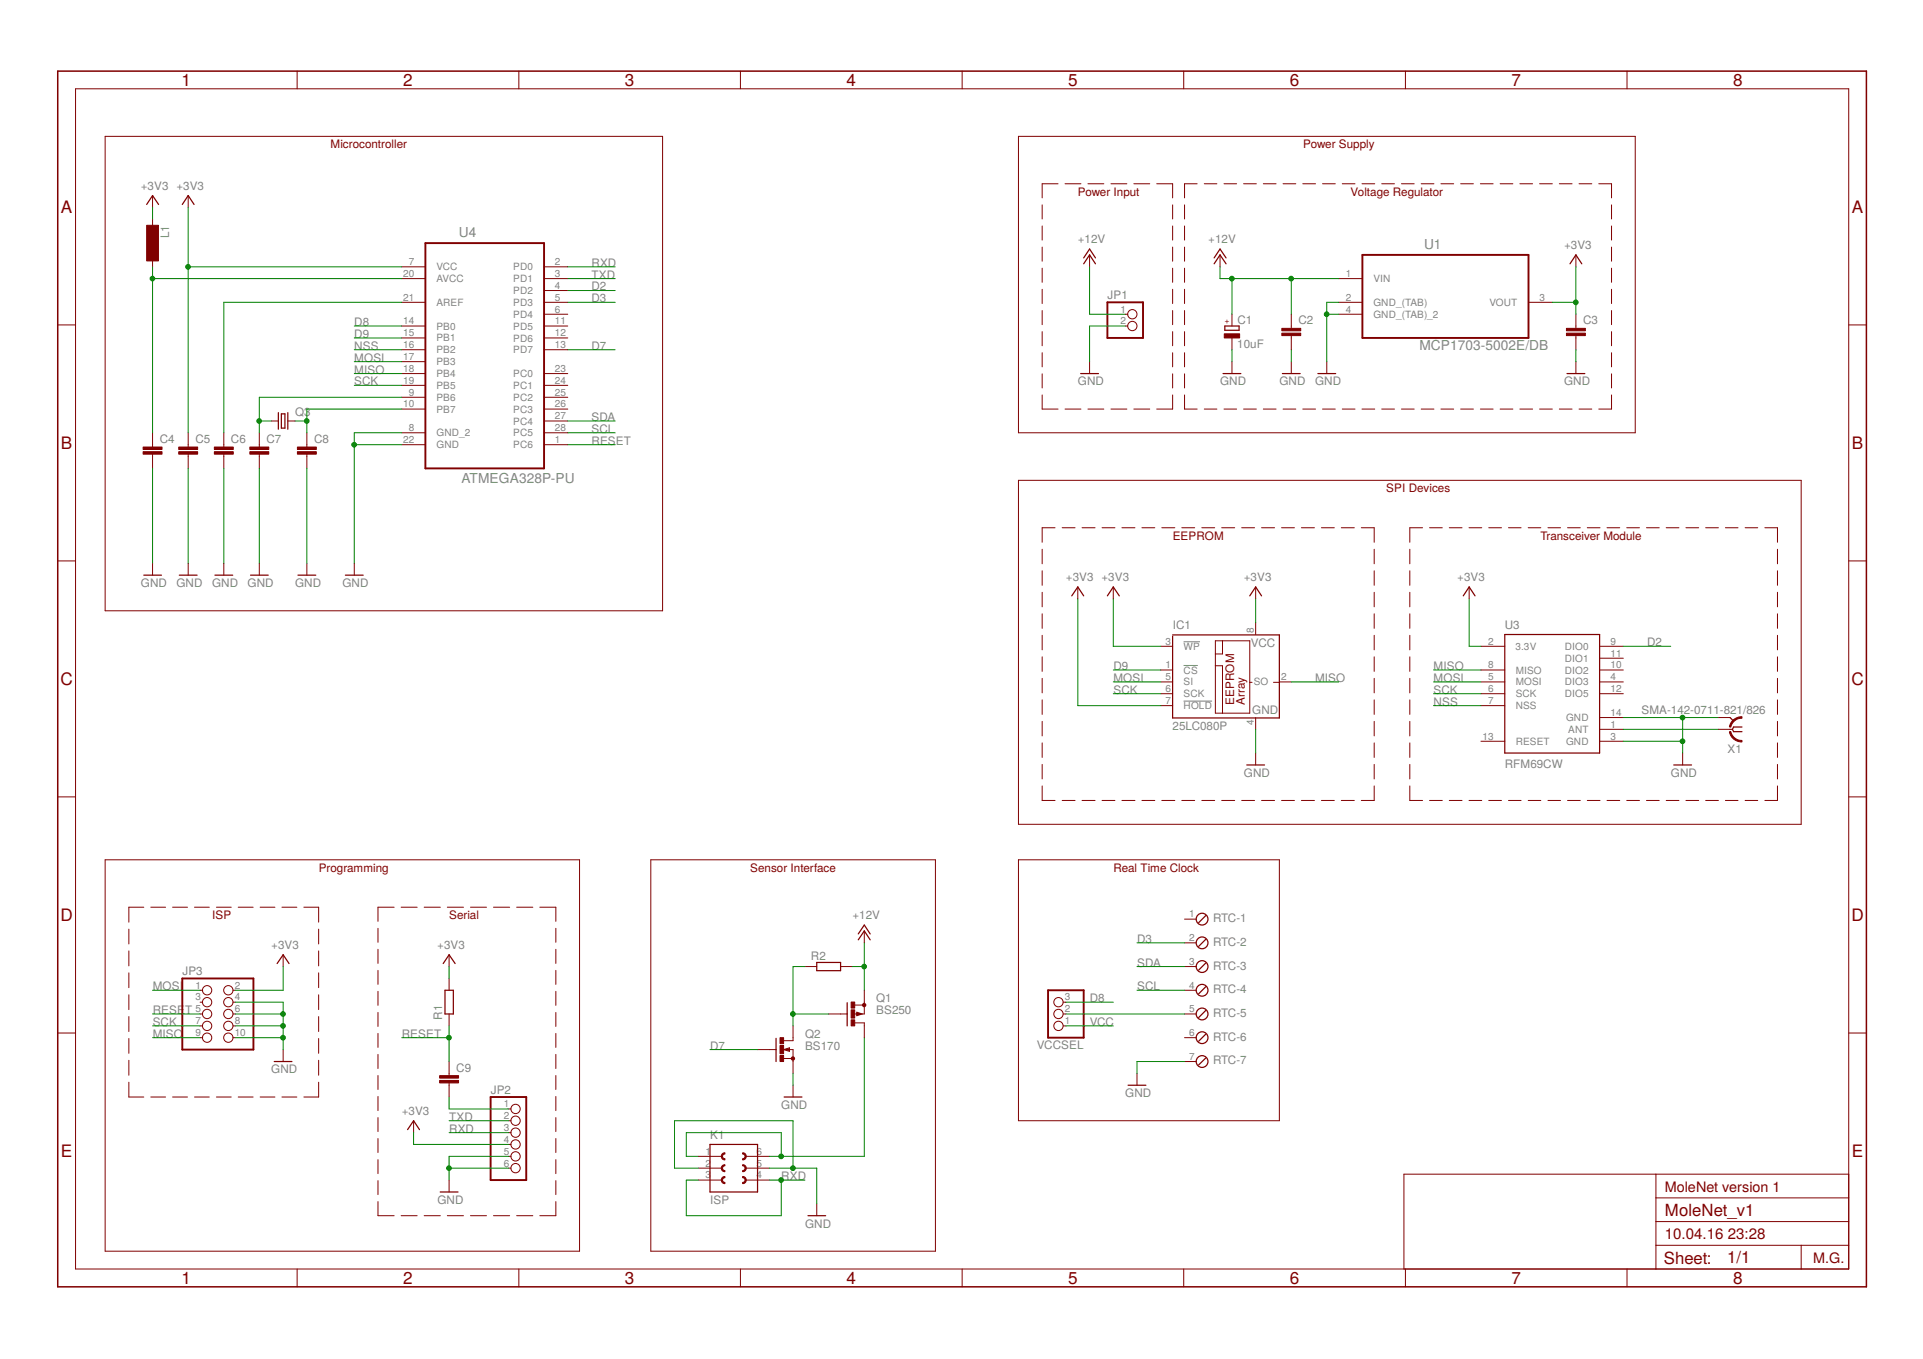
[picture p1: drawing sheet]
<svg xmlns="http://www.w3.org/2000/svg" width="297mm" height="210mm" viewBox="0 0 297 210" stroke-linecap="round" stroke-linejoin="round" font-family="sans-serif">
<path d="M182.8 99.1h2.6M182.8 102.8h2.2M182.8 108.3h4.4" fill="none" stroke="#808080" stroke-width=".15"/>
<g fill="none" stroke="#800000" stroke-width=".15">
<path d="M11.7 13.7h273.9v182.3h-273.9zM45.9 11v2.7M80.1 11v2.7M114.4 11v2.7M148.6 11v2.7M182.8 11v2.7M217.1 11v2.7M251.3 11v2.7M16.2 21.1h86.1v73.2h-86.1zM23.6 30.2v1.8M23.6 33.9v1.8M23.6 39.4v1.8"/>
<path d="M29.1 30.2v1.8M157.3 21.1h95.3v45.7h-95.3zM161 31.6v2.2M161 34.9v2.2M161 38.2v2.1M163.4 28.4h-2.4v2.2M164.5 28.4h2.5M168 28.4h2.5M168.3 39.4v1.8M171.6 28.4h2.5M175.1 28.4h2.5M178.7 28.4h2.4v2.2"/>
<path d="M181.1 31.6v2.2M181.1 34.9v2.2M181.1 38.2v2.1M183 31.6v2.2M183 34.9v2.2M183 38.2v2.1M184.9 28.4h-1.9v2.2M186 28.4h2M188.5 39.4v1.8M189.1 28.4h1.9M192.1 28.4h2M195.1 28.4h2"/>
<path d="M198.2 28.4h2M201.2 28.4h2M204.3 28.4h2M207.3 28.4h2M210.4 28.4h2M213.4 28.4h2M216.5 28.4h1.9M219.5 28.4h2M222.6 28.4h1.9M225.6 28.4h2M228.7 28.4h1.9M231.7 28.4h2"/>
<path d="M234.8 28.4h1.9M237.8 28.4h2M240.9 28.4h1.9M243.4 39.4v1.8M243.9 28.4h2M247 28.4h1.9v2.2M248.9 31.6v2.2M248.9 34.9v2.2M248.9 38.2v2.1M8.9 50.2h2.8M62 50.4h3.7M62 41.2h3.7"/>
<path d="M62 43h3.7M62 46.7h3.7M62 52.2h3.7M62 54h3.7M62 55.9h3.7M62 57.7h3.7M62 59.5h3.7M84 48.5h3.7M84 50.4h3.7M84 41.2h3.7M84 43h3.7M84 46.7h3.7"/>
<path d="M84 52.2h3.7M84 54h3.7M84 57.7h3.7M84 59.5h3.7M84 44.9h3.7M161 41.4v2.2M161 44.7v2.2M161 48v2.1M161 51.2v2.2M161 54.5v2.2M161 57.7v2.2M168.3 55.9v1.8"/>
<path d="M173.8 48.5h.4M173.8 50.4h.4M181.1 41.4v2.2M181.1 44.7v2.2M181.1 48v2.1M181.1 51.2v2.2M181.1 54.5v2.2M181.1 57.7v2.2M183 41.4v2.2M183 44.7v2.2M183 48v2.1M183 51.2v2.2"/>
<path d="M183 54.5v2.2M183 57.7v2.2M190.3 48.5v1.9M190.3 52.2v1.8M190.3 55.9v1.8M199.5 48.5v2.2M199.5 51.8v2.2M199.5 55.9v1.8M204.9 55.9v1.8M206.8 48.5h3.6M206.8 43h3.6M206.8 46.7h3.6"/>
<path d="M236.1 46.7h3.7M243.4 48.5v2.2M243.4 51.8v2.2M243.4 55.9v1.8M248.9 41.4v2.2M248.9 44.7v2.2M248.9 48v2.1M248.9 51.2v2.2M248.9 54.5v2.2M248.9 57.7v2.2M285.6 50.2h2.7M23.6 66.8v2.2"/>
<path d="M23.6 70.1v2.2M29.1 66.8v2.2M29.1 70.1v2.2M34.6 66.8v2.2M34.6 70.1v2.2M40.1 66.8v2.2M40.1 70.1v2.2M41.9 65h1.1M44.5 65h1.1M47.4 66.8v2.2M47.4 70.1v2.2M62 66.8h3.7"/>
<path d="M62 63.2h3.7M62 61.4h3.7M62 68.7h3.7M84 66.8h3.7M84 63.2h3.7M84 65h3.7M84 61.4h3.7M84 68.7h3.7M157.3 74.2h120.9v53.1h-120.9zM161 61v2.2h2.4M164.5 63.2h2.5M168 63.2h2.5"/>
<path d="M171.6 63.2h2.5M175.1 63.2h2.5M181.1 61v2.2h-2.4M183 61v2.2h1.9M186 63.2h2M189.1 63.2h1.9M192.1 63.2h2M195.1 63.2h2M198.2 63.2h2M201.2 63.2h2M204.3 63.2h2M207.3 63.2h2"/>
<path d="M210.4 63.2h2M213.4 63.2h2M216.5 63.2h1.9M219.5 63.2h2M222.6 63.2h1.9M225.6 63.2h2M228.7 63.2h1.9M231.7 63.2h2M234.8 63.2h1.9M237.8 63.2h2M240.9 63.2h1.9M243.9 63.2h2"/>
<path d="M248.9 61v2.2h-1.9M8.9 86.6h2.8M23.6 87v1.8M29.1 87v1.8M34.6 87v1.8M40.1 87v1.8M47.4 87v1.8M54.7 87v1.8M161 84.8v2.3M161 88.2v2.2M161 91.5v2.2M161 94.8v2.2"/>
<path d="M161 98.1v2.3M163 81.5h-2v2.3M164.1 81.5h2M166.5 90.7v1.8M167.1 81.5h2M170.2 81.5h2M172 90.7v1.8M173.3 81.5h2M176.4 81.5h2M179.3 99.8h1.8M179.5 81.5h2M182.5 81.5h2"/>
<path d="M185.6 81.5h2M187.7 99h5.3v11.2h-5.3zM188.7 81.5h2M188.8 99v2h-1.1M191.8 81.5h2M194 90.7v1.8M194 96.2v1.8M194.9 81.5h2M198 81.5h1.9M201 81.5h2M204.1 81.5h2M207.2 81.5h2"/>
<path d="M210.3 81.5h2v2.3M212.3 84.8v2.3M212.3 88.2v2.2M212.3 91.5v2.2M212.3 94.8v2.2M212.3 98.1v2.3M217.8 84.8v2.3M217.8 88.2v2.2M217.8 91.5v2.2M217.8 94.8v2.2M217.8 98.1v2.3M219.7 81.5h-1.9v2.3"/>
<path d="M220.8 81.5h2M223.9 81.5h1.9M226.9 81.5h2M226.9 90.7v1.8M228.8 99.8h3.6M230 81.5h1.9M233 81.5h2M236.1 81.5h1.9M239.1 81.5h2M242.1 81.5h2M245.2 81.5h1.9M247.1 99.8h3.6"/>
<path d="M248.2 81.5h2M251.3 81.5h1.9M254.3 81.5h2M257.4 81.5h1.9M260.4 81.5h2M263.5 81.5h1.9M266.5 81.5h2M269.6 81.5h1.9M272.6 81.5h2v2.3M274.6 84.8v2.3M274.6 88.2v2.2M274.6 91.5v2.2"/>
<path d="M274.6 94.8v2.2M274.6 98.1v2.3M285.6 86.6h2.7M161 101.5v2.2M161 104.8v2.2M161 108.1v2.2M161 111.4v2.3M161 114.7v2.3M161 118.1v2.2M179.3 103.5h1.8M179.3 105.3h1.8M179.3 109h1.8"/>
<path d="M179.3 107.1h1.8M187.7 102.8h1.1v7.4M193 105.4h.4M194 110.8v1.8M194 116.3v1.9M196.7 105.4h.9M197.6 105.3h1.9M212.3 101.5v2.2M212.3 104.8v2.2M212.3 108.1v2.2M212.3 111.4v2.3M212.3 114.7v2.3"/>
<path d="M212.3 118.1v2.2M217.8 101.5v2.2M217.8 104.8v2.2M217.8 108.1v2.2M217.8 111.4v2.3M217.8 114.7v2.3M217.8 118.1v2.2M228.8 103.5h3.6M228.8 105.3h3.6M228.8 109h3.6M228.8 107.1h3.6M228.8 114.5h3.6"/>
<path d="M247.1 103.5h3.6M247.1 105.3h3.6M247.1 107.1h3.6M247.1 114.5h3.6M247.1 101.7h3.6M247.1 112.6h3.6M247.1 110.8h3.6M259.9 116.3v1.9M265.4 112.6h2.2M265.4 110.8h1.8M274.6 101.5v2.2M274.6 104.8v2.2"/>
<path d="M274.6 108.1v2.2M274.6 111.4v2.3M274.6 114.7v2.3M274.6 118.1v2.2M8.9 123.1h2.8M16.2 132.8h73.3v60.5h-73.3zM100.5 132.8h44v60.5h-44zM157.3 132.8h40.3v40.3h-40.3zM161 121.4v2.2h2M164.1 123.6h2M167.1 123.6h2M170.2 123.6h2"/>
<path d="M173.3 123.6h2M176.4 123.6h2M179.5 123.6h2M182.5 123.6h2M185.6 123.6h2M188.7 123.6h2M191.8 123.6h2M194.9 123.6h2M198 123.6h1.9M201 123.6h2M204.1 123.6h2M207.2 123.6h2"/>
<path d="M212.3 121.4v2.2h-2M217.8 121.4v2.2h1.9M220.8 123.6h2M223.9 123.6h1.9M226.9 123.6h2M230 123.6h1.9M233 123.6h2M236.1 123.6h1.9M239.1 123.6h2M242.1 123.6h2M245.2 123.6h1.9M248.2 123.6h2"/>
<path d="M251.3 123.6h1.9M254.3 123.6h2M257.4 123.6h1.9M260.4 123.6h2M263.5 123.6h1.9M266.5 123.6h2M269.6 123.6h1.9M274.6 121.4v2.2h-2M285.6 123.1h2.7M8.9 159.6h2.8M19.9 143.5v2.3M19.9 146.9v2.3"/>
<path d="M19.9 150.3v2.2M19.9 153.6v2.3M19.9 157v2.3M22.2 140.1h-2.3v2.3M23.3 140.1h2.3M26.7 140.1h2.3M30 140.1h2.3M30.9 153h.4M30.9 156.6h.4M30.9 154.8h.4M30.9 158.5h.4M33.4 140.1h2.3"/>
<path d="M36 153h.4M36 156.6h.4M36 154.8h.4M36 158.5h.4M36.8 140.1h2.3M40.2 140.1h2.3M43.5 140.1h2.4M43.7 147.5v1.8M46.9 140.1h2.3v2.3M49.2 143.5v2.3M49.2 146.9v2.3M49.2 150.3v2.2"/>
<path d="M49.2 153.6v2.3M49.2 157v2.3M58.4 143.4v2.1M58.4 146.6v2.2M58.4 149.9v2.1M58.4 153.1v2.2M58.4 156.4v2.1M58.4 159.6v2.2M60.9 140.1h-2.5v2.2M62 140.1h2.4M65.5 140.1h2.5M69.1 140.1h2.5"/>
<path d="M69.4 147.5v1.8M69.4 151.1v1.9M69.4 156.6v1.9M72.7 140.1h2.4M76.2 140.1h2.5M79.8 140.1h2.5M83.4 140.1h2.5v2.2M85.9 143.4v2.1M85.9 146.6v2.2M85.9 149.9v2.1M85.9 153.1v2.2M85.9 156.4v2.1"/>
<path d="M85.9 159.6v2.2M122.5 158.5v2.2h-1.4M124.3 149.3h1.9M128 156.6h2.9M129.8 149.3h1.9M131.9 156.6h1.1M132 158h1.5v2.3M132 155.2h1.5M132.3 156.3l.9 .3-.9 .3zM133.5 153v3.6h-.3M133.5 143.8v1.8M164.2 156.6h.4"/>
<path d="M164.2 154.8h.4M164.2 158.5h.4M183 142h1.8M183 145.6h1.8M183 149.3h1.8M183 153h1.8M183 156.6h1.8M285.6 159.6h2.7M19.9 160.4v2.3M19.9 163.8v2.3M19.9 167.2v2.2h2.3M23.3 169.4h2.3"/>
<path d="M26.7 169.4h2.3M30 169.4h2.3M30.9 160.3h.4M33.4 169.4h2.3M36 160.3h.4M36.8 169.4h2.3M40.2 169.4h2.3M43.5 169.4h2.4M43.7 162.1v1.9M49.2 167.2v2.2h-2.3M49.2 160.4v2.3M49.2 163.8v2.3"/>
<path d="M58.4 162.9v2.1M58.4 166.1v2.2M58.4 169.4v2.1M58.4 172.6v2.2M58.4 175.9v2.1M58.4 179.1v2.2M63.9 173.1v1.8M69.4 164v2.1M69.4 167.2v2.2M78.5 173.1h.4M78.5 171.3h.4M78.5 174.9h.4"/>
<path d="M78.5 176.8h.4M78.5 178.6h.4M85.9 162.9v2.1M85.9 166.1v2.2M85.9 169.4v2.1M85.9 172.6v2.2M85.9 175.9v2.1M85.9 179.1v2.2M107.9 178.6h3.6M115.2 178.6h3.6M117 162.1h2.9M121 162.1h1.5v3.7"/>
<path d="M121 162.1l.9-.3v.6zM121 163.5h1.5M122.5 167.6v1.8M175.6 165.8v1.8M183 160.3h1.8M183 164h1.8M45.9 196v2.8M58.4 182.4v2.1M58.4 185.6v2.2h2.5M62 187.8h2.4M65.5 187.8h2.5M69.1 187.8h2.5"/>
<path d="M69.4 182.3v1.8M72.7 187.8h2.4M76.2 187.8h2.5M78.5 180.4h.4M79.8 187.8h2.5M80.1 196v2.8M85.9 185.6v2.2h-2.5M85.9 182.4v2.1M107.9 180.4h3.6M107.9 182.3h3.6M114.4 196v2.8M115.2 180.4h3.6"/>
<path d="M115.2 182.3h3.6M126.2 185.9v1.9M148.6 196v2.8M182.8 196v2.8M217.1 196v2.8M251.3 196v2.8M255.8 192.3h29.8M255.8 181.4v14.6M255.8 188.7h29.8M255.8 185h29.8M278.2 192.3v3.7M285.6 181.4h-68.7v14.6"/>
<circle cx="174.9" cy="50.4" r=".72"/>
<circle cx="174.9" cy="48.5" r=".72"/>
<circle cx="32" cy="158.5" r=".72"/>
<circle cx="32" cy="153" r=".72"/>
<circle cx="32" cy="154.8" r=".72"/>
<circle cx="32" cy="156.6" r=".72"/>
<circle cx="35.3" cy="158.5" r=".72"/>
<circle cx="35.3" cy="153" r=".72"/>
<circle cx="35.3" cy="154.8" r=".72"/>
<circle cx="35.3" cy="156.6" r=".72"/>
<circle cx="163.5" cy="158.5" r=".72"/>
<circle cx="163.5" cy="156.6" r=".72"/>
<circle cx="163.5" cy="154.8" r=".72"/>
<circle cx="32" cy="160.3" r=".72"/>
<circle cx="35.3" cy="160.3" r=".72"/>
<circle cx="79.6" cy="174.9" r=".72"/>
<circle cx="79.6" cy="176.8" r=".72"/>
<circle cx="79.6" cy="178.6" r=".72"/>
<circle cx="79.6" cy="171.3" r=".72"/>
<circle cx="79.6" cy="173.1" r=".72"/>
<circle cx="79.6" cy="180.4" r=".72"/>
</g>
<g fill="none" stroke="#800000" stroke-width=".19">
<path d="M22.7 31.6l.9-1.4 .9 1.4M28.2 31.6l.9-1.4 .9 1.4M167.4 39.8l.9-1.3 .9 1.3M187.5 39.8l1-1.3 .9 1.3M166.9 57.7h2.8M167.4 40.7l.9-1.3 .9 1.3M187.5 40.7l1-1.3 .9 1.3M188.9 57.7h2.8M189.2 50.4h2.2v.6h-2.2zM198.1 57.7h2.7M203.6 57.7h2.7M242 57.7h2.8"/>
<path d="M242.5 40.7l.9-1.3 .9 1.3M43 63.7v2.6M43.5 63.9h.5v2.2h-.5zM44.5 63.7v2.6M22.2 88.8h2.7M27.7 88.8h2.7M33.2 88.8h2.7M38.7 88.8h2.7M46 88.8h2.8M53.3 88.8h2.8M165.6 92l.9-1.3 .9 1.3M171.1 92l.9-1.3 .9 1.3"/>
<path d="M181.1 98.1h16.5v12.8h-16.5v-12.6M193 92l1-1.3 .9 1.3M226 92l.9-1.3 .9 1.3M232.4 98h14.7v18.3h-14.7zM192.6 118.2h2.7M258.5 118.2h2.8M267.2 110.8l.6 .6M269.1 112.3h-1.3l-.2 .3 .2 .4h1.3M42.8 148.8l.9-1.3 .9 1.3M68.5 148.8l.9-1.3 .9 1.3M68.7 153h1.3v3.6h-1.3zM126.2 148.7h3.6v1.2h-3.6z"/>
<path d="M130.9 154.9v3.6M132.6 145.2l.9-1.4 .9 1.4M132.6 144.3l.9-1.4 .9 1.4M186.3 141.4l-1.1 1.1M186.3 145.1l-1.1 1.1M186.3 148.7l-1.1 1.1M186.3 152.4l-1.1 1.1M186.3 156.1l-1.1 1.1M186.3 159.7l-1.1 1.1M42.4 164h2.7M63 174.5l.9-1.4 .9 1.4M109.7 176.8h7.3v7.3h-7.3z"/>
<path d="M119.9 160.4v3.6M121.1 169.4h2.8M174.3 167.6h2.7M186.3 163.4l-1.1 1.1M68 184.1h2.7M124.8 187.8h2.7"/>
<circle cx="185.7" cy="156.6" r=".91"/>
<circle cx="185.7" cy="149.3" r=".91"/>
<circle cx="185.7" cy="142" r=".91"/>
<circle cx="185.7" cy="145.6" r=".91"/>
<circle cx="185.7" cy="153" r=".91"/>
<circle cx="185.7" cy="160.3" r=".91"/>
<circle cx="185.7" cy="164" r=".91"/>
</g>
<path d="M8.9 11h279.4v187.8h-279.4zM132.8 156.6l-.4 .1v-.2l.4 .1M121.9 162l-.4 .1 .4 .1" fill="none" stroke="#800000" stroke-width=".23"/>
<g fill="none" stroke="#800000" stroke-width=".3">
<path d="M65.7 37.5h18.3v34.8h-18.3zM210.4 39.4h25.7v12.8h-25.7zM171.1 46.7h5.5v5.5h-5.5zM28.2 151.1h10.9v11h-10.9zM161.9 153h5.5v7.3h-5.5zM75.8 169.4h5.5v12.9h-5.5z"/>
<circle cx="133.5" cy="155.2" r=".19"/>
<circle cx="122.5" cy="163.5" r=".19"/>
</g>
<g fill="#800000" stroke="#800000" stroke-width=".15">
<path d="M120.5 163h.5v1h-.5z"/>
<path d="M120.5 160.3h.5v.9h-.5z"/>
<path d="M120.5 161.5h.5v1.3h-.5z"/>
<path d="M131.5 157.5h.5v1h-.5z"/>
<path d="M131.5 154.8h.5v.9h-.5z"/>
<path d="M131.5 156h.5v1.2h-.5z"/>
<path d="M22.7 34.8h1.8v5.5h-1.8z"/>
<path d="M189.1 51.6h2.4v.6h-2.4z"/>
<path d="M198 51.5h2.9v.3h-2.9z"/>
<path d="M198 50.7h2.9v.4h-2.9z"/>
<path d="M242 51.5h2.9v.3h-2.9z"/>
<path d="M242 50.7h2.9v.4h-2.9z"/>
<path d="M22.1 69.8h2.9v.3h-2.9z"/>
<path d="M22.1 69h2.9v.4h-2.9z"/>
<path d="M33.1 69.8h2.9v.3h-2.9z"/>
<path d="M33.1 69h2.9v.4h-2.9z"/>
<path d="M27.6 69.8h2.9v.3h-2.9z"/>
<path d="M27.6 69h2.9v.4h-2.9z"/>
<path d="M67.9 166.9h2.9v.4h-2.9z"/>
<path d="M67.9 166.1h2.9v.4h-2.9z"/>
<path d="M38.6 69.8h2.9v.3h-2.9z"/>
<path d="M38.6 69h2.9v.4h-2.9z"/>
<path d="M45.9 69.8h3v.3h-3z"/>
<path d="M45.9 69h3v.4h-3z"/>
</g>
<g fill="#800000" stroke="#800000" stroke-width=".15">
<path d="M267.1 113h.2a1.72 1.72 0 0 0 1.8 1.4v.2a1.91 1.91 0 0 1-2-1.6z" fill-rule="evenodd"/>
<path d="M267.5 111.4a1.96 1.96 0 0 1 1.6-.7v.2a1.74 1.74 0 0 0-1.8 1.4h-.2z" fill-rule="evenodd"/>
<path d="M111.5 178.2l.4-.1h.1v.1a.36 .36 0 0 0-.4 .4 .36 .36 0 0 0 .4 .4v.2h-.1a.57 .57 0 0 1-.4-1z" fill-rule="evenodd"/>
<path d="M111.5 180.1l.4-.2h.1v.2a.37 .37 0 0 0-.4 .3 .37 .37 0 0 0 .4 .4v.2h-.1a.55 .55 0 0 1-.4-.9z" fill-rule="evenodd"/>
<path d="M111.5 181.9l.4-.2h.1v.2a.36 .36 0 0 0-.4 .4 .36 .36 0 0 0 .4 .3v.2h-.1a.57 .57 0 0 1-.4-.9z" fill-rule="evenodd"/>
<path d="M114.7 181.7a.55 .55 0 0 1 .6 .6 .55 .55 0 0 1-.6 .5v-.2a.36 .36 0 0 0 .4-.3 .36 .36 0 0 0-.4-.4z" fill-rule="evenodd"/>
<path d="M114.7 179.9a.54 .54 0 0 1 .6 .5 .54 .54 0 0 1-.6 .6v-.2a.37 .37 0 0 0 .4-.4 .37 .37 0 0 0-.4-.3z" fill-rule="evenodd"/>
<path d="M114.7 178.1a.55 .55 0 0 1 .6 .5 .55 .55 0 0 1-.6 .6v-.2a.36 .36 0 0 0 .4-.4 .36 .36 0 0 0-.4-.4z" fill-rule="evenodd"/>
</g>
<g fill="none" stroke="#008000" stroke-width=".15">
<path d="M23.6 32v1.9M29.1 32v34.8M23.6 43h38.4M23.6 41.2v25.6M29.1 41.2h32.9M54.7 50.4h7.3M54.7 54h7.3M54.7 52.2h7.3M54.7 55.9h7.3M54.7 57.7h7.3M54.7 59.5h7.3M62 46.7h-27.4v20.1"/>
<path d="M87.7 41.2h7.3M87.7 43h7.3M87.7 46.7h7.3M87.7 54h7.3M87.7 44.9h7.3M168.3 41.2v7.3h5.5M173.8 50.4h-5.5v5.5M188.5 41.2v1.8h18.3M190.3 43v5.5M190.3 54v1.9M199.5 43v5.5M199.5 54v1.9"/>
<path d="M204.9 48.5h1.9M206.8 46.7h-1.9v9.2M239.8 46.7h3.6M243.4 41.2v7.3M243.4 54v1.9M23.6 72.3v14.7M29.1 72.3v14.7M34.6 72.3v14.7M40.1 72.3v14.7M40.1 65h1.8M45.6 65h1.8M47.4 72.3v14.7"/>
<path d="M54.7 68.7h7.3M62 63.2h-14.6v3.6M62 61.4h-21.9v5.4M62 66.8h-7.3v20.2M87.7 68.7h7.3M87.7 66.8h7.3M87.7 65h7.3M166.5 92.5v16.5h12.8M172 92.5v7.3h7.3M194 92.5v3.7M226.9 92.5v7.3h1.9M250.7 99.8h7.4"/>
<path d="M172 103.5h7.3M172 105.3h7.3M172 107.1h7.3M194 112.6v3.7M199.5 105.3h7.3M221.4 103.5h7.4M221.4 105.3h7.4M221.4 107.1h7.4M221.4 109h7.4M250.7 110.8h14.7M250.7 114.5h9.2M250.7 112.6h14.7"/>
<path d="M259.9 110.8v5.5M23.6 156.6h7.3M23.6 158.5h7.3M23.6 153h7.3M36.4 154.8h7.3v7.3M36.4 156.6h7.3M36.4 158.5h7.3M43.7 149.3v3.7h-7.3M69.4 149.3v1.8M69.4 158.5v5.5M122.5 156.6h5.5M124.3 149.3h-1.8v9.2"/>
<path d="M131.7 149.3h1.8M133.5 145.6v7.4M164.6 154.8h7.4M164.6 156.6h18.4M164.6 158.5h7.4M175.6 149.3h7.4M175.6 145.6h7.4M175.6 153h7.4M23.6 160.3h7.3M36.4 160.3h7.3M62 160.3h7.4M63.9 174.9v1.9h14.6"/>
<path d="M69.4 174.9h9.1M69.4 169.4v1.9h9.1M69.4 173.1h9.1M78.5 178.6h-9.1v3.7M107.9 178.6h-1.9v-3.7h14.7v3.7M109.7 162.1h7.3M122.5 165.8v1.8M133.5 160.3v18.3h-14.7M183 164h-7.4v1.8M69.4 180.4h9.1M107.9 182.3h-1.9v5.5h14.7v-5.5M107.9 180.4h-3.7v-7.3h18.3v7.3"/>
<path d="M118.8 182.3h5.5M118.8 180.4h7.4v5.5"/>
</g>
<g fill="#008000" stroke="#008000" stroke-width=".15">
<circle cx="120.7" cy="182.3" r=".36"/>
<circle cx="133.5" cy="149.3" r=".36"/>
<circle cx="190.3" cy="43" r=".36"/>
<circle cx="199.4" cy="43" r=".36"/>
<circle cx="259.9" cy="110.8" r=".36"/>
<circle cx="259.9" cy="114.5" r=".36"/>
<circle cx="204.9" cy="48.5" r=".36"/>
<circle cx="69.3" cy="180.4" r=".36"/>
<circle cx="54.7" cy="68.7" r=".36"/>
<circle cx="122.5" cy="180.4" r=".36"/>
<circle cx="43.7" cy="156.6" r=".36"/>
<circle cx="43.7" cy="158.5" r=".36"/>
<circle cx="43.7" cy="160.3" r=".36"/>
<circle cx="122.5" cy="156.6" r=".36"/>
<circle cx="120.7" cy="178.6" r=".36"/>
<circle cx="23.5" cy="43" r=".36"/>
<circle cx="69.3" cy="160.3" r=".36"/>
<circle cx="40" cy="65" r=".36"/>
<circle cx="47.4" cy="65" r=".36"/>
<circle cx="243.4" cy="46.7" r=".36"/>
<circle cx="29" cy="41.2" r=".36"/>
</g>
<g font-size="2.6" fill="#800000">
<text x="28" y="13.3">1</text>
<text x="62.3" y="13.3">2</text>
<text x="96.5" y="13.3">3</text>
<text x="130.8" y="13.3">4</text>
<text x="165" y="13.3">5</text>
<text x="199.2" y="13.3">6</text>
<text x="233.5" y="13.3">7</text>
<text x="267.7" y="13.3">8</text>
<text x="9.4" y="32.9">A</text>
<text x="286.1" y="32.9">A</text>
<text x="9.4" y="69.3">B</text>
<text x="286.1" y="69.3">B</text>
<text x="9.3" y="105.8">C</text>
<text x="286" y="105.8">C</text>
<text x="9.3" y="142.3">D</text>
<text x="286" y="142.3">D</text>
<text x="9.4" y="178.7">E</text>
<text x="286.1" y="178.7">E</text>
<text x="257.2" y="187.8">MoleNet_v1</text>
<text x="257" y="195.2">Sheet:</text>
<text x="266.8" y="195.1">1/1</text>
<text x="28" y="198.3">1</text>
<text x="62.3" y="198.3">2</text>
<text x="96.5" y="198.3">3</text>
<text x="130.8" y="198.3">4</text>
<text x="165" y="198.3">5</text>
<text x="199.2" y="198.3">6</text>
<text x="233.5" y="198.3">7</text>
<text x="267.7" y="198.3">8</text>
</g>
<g font-size="2.3" fill="#800000">
<text x="257.2" y="191.4">10.04.16</text>
<text x="266.9" y="191.4">23:28</text>
</g>
<g font-size="2.2" fill="#800000">
<text x="257.2" y="184.1">MoleNet version 1</text>
<text x="280.1" y="195.1">M.G.</text>
</g>
<g font-size="2.1" fill="#808080">
<text x="70.9" y="36.7">U4</text>
<text x="220" y="38.5">U1</text>
<text x="219.3" y="54.1">MCP1703-5002E/DB</text>
<text x="71.3" y="74.6">ATMEGA328P-PU</text>
</g>
<g font-size="1.8" fill="#800000">
<text x="51.1" y="22.9">Microcontroller</text>
<text x="201.3" y="22.9">Power Supply</text>
<text x="166.5" y="30.2">Power Input</text>
<text x="208.6" y="30.2">Voltage Regulator</text>
<text x="214.1" y="76">SPI Devices</text>
<text x="181.1" y="83.3">EEPROM</text>
<text x="237.9" y="83.3">Transceiver Module</text>
<text x="190.7" y="108.9" transform="rotate(-90 190.7 108.9)">EEPROM</text>
<text x="192.3" y="108.9" transform="rotate(-90 192.3 108.9)">Array</text>
<text x="49.2" y="134.6">Programming</text>
<text x="115.9" y="134.6">Sensor Interface</text>
<text x="172" y="134.6">Real Time Clock</text>
<text x="32.7" y="142">ISP</text>
<text x="69.4" y="142">Serial</text>
</g>
<g font-size="1.8" fill="#808080">
<text x="21.7" y="29.3">+3V3 +3V3</text>
<text x="26.1" y="36.8" transform="rotate(-90 26.1 36.8)">L1</text>
<text x="91.4" y="41.2">RXD</text>
<text x="166.5" y="37.5">+12V</text>
<text x="186.6" y="37.5">+12V</text>
<text x="241.6" y="38.5">+3V3</text>
<text x="91.4" y="46.7">D3</text>
<text x="91.4" y="44.9">D2</text>
<text x="91.4" y="43">TXD</text>
<text x="171.1" y="46.2">JP1</text>
<text x="54.7" y="50.4">D8</text>
<text x="54.7" y="52.2">D9</text>
<text x="191.1" y="53.7">10uF</text>
<text x="191.1" y="50">C1</text>
<text x="200.6" y="50.1">C2</text>
<text x="244.5" y="50.1">C3</text>
<text x="54.7" y="55.9">MOSI</text>
<text x="54.7" y="57.7">MISO</text>
<text x="54.7" y="59.5">SCK</text>
<text x="54.7" y="54">NSS</text>
<text x="91.4" y="54">D7</text>
<text x="166.5" y="59.5">GND</text>
<text x="188.5" y="59.5">GND</text>
<text x="197.6" y="59.5">GND</text>
<text x="203.1" y="59.5">GND</text>
<text x="241.6" y="59.5">GND</text>
<text x="45.6" y="64.3">Q3</text>
<text x="91.4" y="65">SDA</text>
<text x="24.7" y="68.4">C4</text>
<text x="30.2" y="68.4">C5</text>
<text x="35.7" y="68.4">C6</text>
<text x="41.2" y="68.4">C7</text>
<text x="48.5" y="68.4">C8</text>
<text x="91.4" y="66.9">SCL</text>
<text x="91.4" y="68.7">RESET</text>
<text x="164.6" y="89.8">+3V3 +3V3</text>
<text x="192.1" y="89.8">+3V3</text>
<text x="225.1" y="89.8">+3V3</text>
<text x="21.8" y="90.7">GND</text>
<text x="27.3" y="90.7">GND</text>
<text x="32.7" y="90.7">GND</text>
<text x="38.2" y="90.7">GND</text>
<text x="45.6" y="90.7">GND</text>
<text x="52.9" y="90.7">GND</text>
<text x="181.1" y="97.2">IC1</text>
<text x="193.2" y="99.9">VCC</text>
<text x="232.4" y="97.1">U3</text>
<text x="254.4" y="99.8">D2</text>
<text x="172" y="103.5">D9</text>
<text x="172" y="105.3">MOSI</text>
<text x="172" y="107.2">SCK</text>
<text x="203.1" y="105.3">MISO</text>
<text x="221.4" y="105.3">MOSI</text>
<text x="221.4" y="103.5">MISO</text>
<text x="221.4" y="107.2">SCK</text>
<text x="181.1" y="112.7">25LC080P</text>
<text x="193.4" y="110.3">GND</text>
<text x="221.4" y="109">NSS</text>
<text x="253.5" y="110.3">SMA-142-0711-821/826</text>
<text x="192.1" y="120">GND</text>
<text x="232.4" y="118.6">RFM69CW</text>
<text x="258.1" y="120">GND</text>
<text x="266.9" y="116.3">X1</text>
<text x="131.7" y="142">+12V</text>
<text x="187.4" y="142.4">RTC-1</text>
<text x="41.9" y="146.5">+3V3</text>
<text x="67.5" y="146.5">+3V3</text>
<text x="125.3" y="148.2">R2</text>
<text x="175.6" y="145.6">D3</text>
<text x="175.6" y="149.3">SDA</text>
<text x="187.4" y="146.1">RTC-2</text>
<text x="187.4" y="149.7">RTC-3</text>
<text x="23.6" y="153">MOSI</text>
<text x="28.2" y="150.7">JP3</text>
<text x="135.3" y="154.8">Q1</text>
<text x="168.3" y="154.8">D8</text>
<text x="175.6" y="153">SCL</text>
<text x="187.4" y="153.4">RTC-4</text>
<text x="23.6" y="160.3">MISO</text>
<text x="23.6" y="158.5">SCK</text>
<text x="23.6" y="156.6">RESE</text>
<text x="28.6" y="156.6">T</text>
<text x="62.1" y="160.3">RESET</text>
<text x="68.3" y="157.5" transform="rotate(-90 68.3 157.5)">R1</text>
<text x="124.4" y="160.3">Q2</text>
<text x="135.3" y="156.6">BS250</text>
<text x="168.3" y="158.5">VCC</text>
<text x="187.4" y="157.1">RTC-5</text>
<text x="187.4" y="160.7">RTC-6</text>
<text x="41.9" y="165.8">GND</text>
<text x="70.5" y="165.5">C9</text>
<text x="109.7" y="162.1">D7</text>
<text x="124.4" y="162.1">BS170</text>
<text x="160.2" y="162">VCCSEL</text>
<text x="187.4" y="164.4">RTC-7</text>
<text x="62" y="172.2">+3V3</text>
<text x="69.4" y="173.1">TXD</text>
<text x="75.8" y="169">JP2</text>
<text x="120.7" y="171.3">GND</text>
<text x="173.8" y="169.4">GND</text>
<text x="69.4" y="174.9">RXD</text>
<text x="109.7" y="175.9">K1</text>
<text x="67.6" y="185.9">GND</text>
<text x="109.7" y="185.9">ISP</text>
<text x="120.7" y="182.3">RXD</text>
<text x="124.4" y="189.6">GND</text>
</g>
<g font-size="1.5" fill="#808080">
<text x="63.2" y="40.9">7</text>
<text x="67.4" y="41.8">VCC</text>
<text x="79.3" y="41.8">PD0</text>
<text x="85.7" y="40.9">2</text>
<text x="62.3" y="42.8">20</text>
<text x="62.3" y="46.4">21</text>
<text x="67.4" y="43.6">AVCC</text>
<text x="67.4" y="47.2">AREF</text>
<text x="79.3" y="43.6">PD1</text>
<text x="79.3" y="45.4">PD2</text>
<text x="79.3" y="47.3">PD3</text>
<text x="85.7" y="42.8">3</text>
<text x="85.7" y="44.6">4</text>
<text x="85.7" y="46.4">5</text>
<text x="207.9" y="42.8">1</text>
<text x="207.9" y="46.4">2</text>
<text x="212.1" y="43.6">VIN</text>
<text x="212.1" y="47.2">GND_(TAB)</text>
<text x="230.1" y="47.3">VOUT</text>
<text x="237.8" y="46.4">3</text>
<text x="62.3" y="50.1">14</text>
<text x="62.3" y="51.9">15</text>
<text x="62.3" y="53.8">16</text>
<text x="67.4" y="50.9">PB0</text>
<text x="67.4" y="52.7">PB1</text>
<text x="79.3" y="49.1">PD4</text>
<text x="79.3" y="50.9">PD5</text>
<text x="79.3" y="52.7">PD6</text>
<text x="85.7" y="48.3">6</text>
<text x="85.7" y="50.1">11</text>
<text x="85.7" y="51.9">12</text>
<text x="85.7" y="53.8">13</text>
<text x="173.1" y="48.3">1</text>
<text x="173.1" y="50.1">2</text>
<text x="207.9" y="48.3">4</text>
<text x="212.1" y="49.1">GND_(TAB)_2</text>
<text x="62.3" y="55.6">17</text>
<text x="62.3" y="57.4">18</text>
<text x="62.3" y="59.3">19</text>
<text x="67.4" y="54.6">PB2</text>
<text x="67.4" y="56.4">PB3</text>
<text x="67.4" y="58.2">PB4</text>
<text x="79.3" y="54.6">PD7</text>
<text x="79.3" y="58.2">PC0</text>
<text x="85.7" y="57.4">23</text>
<text x="85.7" y="59.3">24</text>
<text x="62.3" y="62.9">10</text>
<text x="63.2" y="61.1">9</text>
<text x="67.4" y="60.1">PB5</text>
<text x="67.4" y="61.9">PB6</text>
<text x="67.4" y="63.7">PB7</text>
<text x="79.3" y="60.1">PC1</text>
<text x="79.3" y="61.9">PC2</text>
<text x="79.3" y="63.7">PC3</text>
<text x="79.3" y="65.6">PC4</text>
<text x="85.7" y="61.1">25</text>
<text x="85.7" y="62.9">26</text>
<text x="85.7" y="64.8">27</text>
<text x="62.3" y="68.4">22</text>
<text x="63.2" y="66.6">8</text>
<text x="67.4" y="67.4">GND_2</text>
<text x="67.4" y="69.2">GND</text>
<text x="79.3" y="67.4">PC5</text>
<text x="79.3" y="69.2">PC6</text>
<text x="85.7" y="66.6">28</text>
<text x="85.7" y="68.4">1</text>
<text x="180" y="99.6">3</text>
<text x="182.8" y="100.4">WP</text>
<text x="193.7" y="97.7" transform="rotate(-90 193.7 97.7)">8</text>
<text x="229.9" y="99.6">2</text>
<text x="234.1" y="100.4">3.3V</text>
<text x="241.7" y="100.4">DIO0</text>
<text x="248.8" y="99.6">9</text>
<text x="248.8" y="101.4">11</text>
<text x="180" y="103.2">1</text>
<text x="180" y="106.9">6</text>
<text x="180" y="105.1">5</text>
<text x="182.8" y="104">CS</text>
<text x="182.8" y="107.7">SCK</text>
<text x="182.8" y="105.9">SI</text>
<text x="193.7" y="105.9">SO</text>
<text x="197.9" y="105.1">2</text>
<text x="229.9" y="106.9">6</text>
<text x="229.9" y="103.2">8</text>
<text x="229.9" y="105.1">5</text>
<text x="234.1" y="107.7">SCK</text>
<text x="234.1" y="104">MISO</text>
<text x="234.1" y="105.9">MOSI</text>
<text x="241.7" y="102.2">DIO1</text>
<text x="241.7" y="104">DIO2</text>
<text x="241.7" y="105.9">DIO3</text>
<text x="241.7" y="107.7">DIO5</text>
<text x="248.8" y="103.2">10</text>
<text x="248.8" y="105.1">4</text>
<text x="248.8" y="106.9">12</text>
<text x="180" y="108.7">7</text>
<text x="182.8" y="109.5">HOLD</text>
<text x="193.7" y="111.9" transform="rotate(-90 193.7 111.9)">4</text>
<text x="229.9" y="108.7">7</text>
<text x="234.1" y="109.5">NSS</text>
<text x="241.9" y="111.4">GND</text>
<text x="242.2" y="113.2">ANT</text>
<text x="248.8" y="112.4">1</text>
<text x="248.8" y="110.6">14</text>
<text x="229" y="114.2">13</text>
<text x="234.1" y="115">RESET</text>
<text x="241.9" y="115">GND</text>
<text x="248.8" y="114.2">3</text>
<text x="183.7" y="141.7">1</text>
<text x="183.7" y="145.4">2</text>
<text x="183.7" y="149">3</text>
<text x="30.2" y="152.7">1</text>
<text x="30.2" y="154.5">3</text>
<text x="36.3" y="152.7">2</text>
<text x="36.3" y="154.5">4</text>
<text x="164.5" y="154.5">3</text>
<text x="183.7" y="152.7">4</text>
<text x="30.2" y="156.4">5</text>
<text x="30.2" y="158.2">7</text>
<text x="30.2" y="160">9</text>
<text x="36.3" y="156.4">6</text>
<text x="36.3" y="158.2">8</text>
<text x="36.3" y="160">10</text>
<text x="164.5" y="158.2">1</text>
<text x="164.5" y="156.4">2</text>
<text x="183.7" y="156.4">5</text>
<text x="183.7" y="160">6</text>
<text x="183.7" y="163.7">7</text>
<text x="77.8" y="171">1</text>
<text x="77.8" y="172.9">2</text>
<text x="77.8" y="174.7">3</text>
<text x="77.8" y="176.5">4</text>
<text x="77.8" y="178.3">5</text>
<text x="109" y="178.3">1</text>
<text x="116.9" y="178.3">6</text>
<text x="77.8" y="180.2">6</text>
<text x="109" y="180.2">2</text>
<text x="109" y="182">3</text>
<text x="116.9" y="180.2">5</text>
<text x="116.9" y="182">4</text>
</g>
<text font-size="1.3" fill="#800000" x="189.9" y="50.1" transform="rotate(-90 189.9 50.1)">+</text>
</svg>
